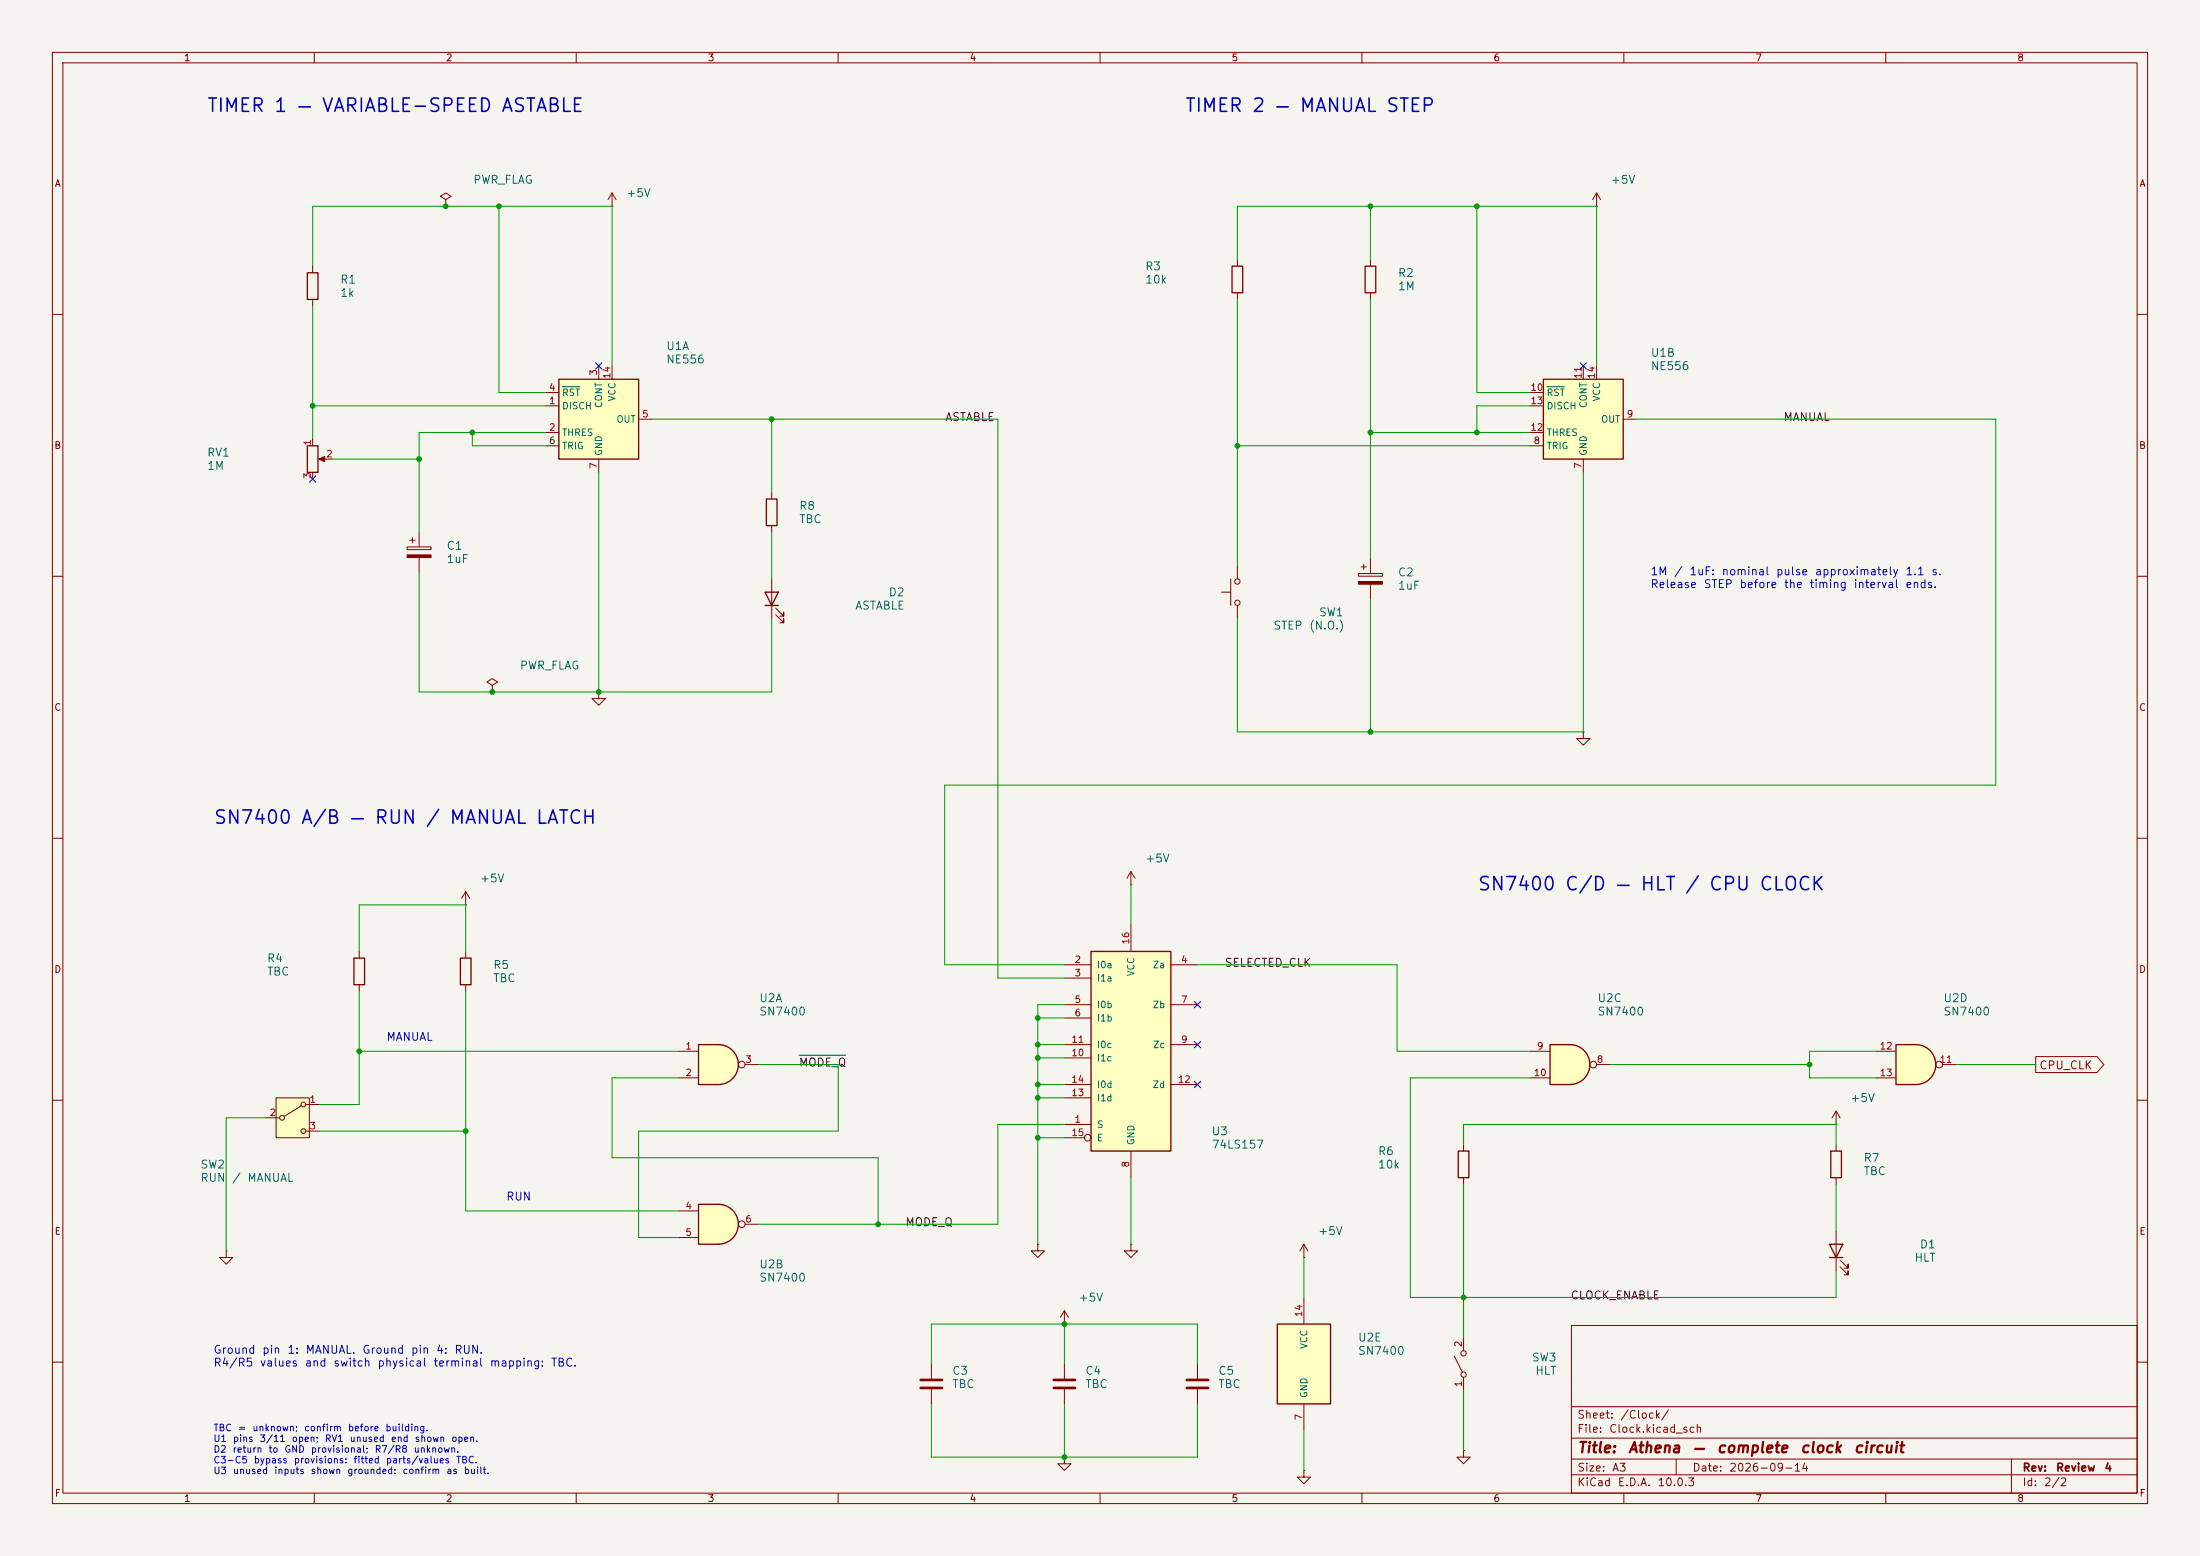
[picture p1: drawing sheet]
<svg xmlns="http://www.w3.org/2000/svg" width="420mm" height="297mm" viewBox="0 0 420 297" stroke-linecap="round" stroke-linejoin="round" font-family="sans-serif">
<path d="M0 0h420v297h-420z" fill="#f5f4ef" stroke="#f5f4ef" stroke-width=".19"/>
<g fill="none" stroke="#840000" stroke-width=".19">
<path d="M10 10h400v277h-400zM12 12h396v273h-396zM60 10v2M110 10v2M160 10v2M210 10v2M260 10v2M310 10v2M360 10v2M10 60h2M408 60h2M10 110h2"/>
<path d="M408 110h2M94 130.8l1-.6-1-.7-1 .7 1 .6v1.3M94 132.1h.1M10 160h2M408 160h2M10 210h2M408 210h2M300 253h108v32h-108zM10 260h2M300 278.5h108M300 274.5h108M300 268.5h108"/>
<path d="M320 278.5v3M384 278.5v6.5M408 260h2M60 285v2M110 285v2M160 285v2M210 285v2M260 285v2M300 281.5h108M310 285v2M360 285v2"/>
</g>
<path d="M137.2 229.9a3.8 3.8 0 0 1 3.8 3.8 3.8 3.8 0 0 1-3.8 3.8z" fill="#ffffc2" stroke="#ffffc2" stroke-width=".19"/>
<path d="M133.3 229.9h3.9v7.6h-3.9z" fill="#ffffc2"/>
<path d="M67.6 182.9h2v5.1h-2zM133.3 229.9h3.9a3.8 3.8 0 0 1 3.8 3.8 3.8 3.8 0 0 1-3.8 3.8h-3.9z" fill="none" stroke="#840000" stroke-width=".25"/>
<g fill="none" stroke="#840000" stroke-width=".19">
<path d="M68.6 181.6v1.3M68.6 188v1.2M129.5 231.1h3.8M129.5 236.2h3.8M142.2 233.7h2.6"/>
<circle cx="141.6" cy="233.7" r=".63"/>
</g>
<path d="M299.7 199.4a3.8 3.8 0 0 1 3.8 3.8 3.8 3.8 0 0 1-3.8 3.8z" fill="#ffffc2" stroke="#ffffc2" stroke-width=".19"/>
<path d="M295.9 199.4h3.8v7.6h-3.8z" fill="#ffffc2"/>
<path d="M295.9 199.4h3.8a3.8 3.8 0 0 1 3.8 3.8 3.8 3.8 0 0 1-3.8 3.8h-3.8z" fill="none" stroke="#840000" stroke-width=".25"/>
<g fill="none" stroke="#840000" stroke-width=".19">
<path d="M292.1 200.7h3.8M292.1 205.7h3.8M304.8 203.2h2.5M248.9 280.7v1.2h1.3l-1.3 1.3-1.3-1.3h1.3M248.9 280.7h.1"/>
<circle cx="304.2" cy="203.2" r=".63"/>
</g>
<path d="M243.8 252.7h10.2v15.3h-10.2z" fill="#ffffc2"/>
<path d="M58.7 52.1h2v5.1h-2zM260.6 50.8h2v5.1h-2zM58.7 85.1h2v5.1h-2zM146.3 95.3h2v5h-2zM146 113h2.6l-1.3 2.6zM146 115.6h2.6M278.4 219.7h2v5.1h-2zM349.5 219.7h2v5.1h-2zM349.2 237.5h2.6l-1.3 2.5zM243.8 252.7h10.2v15.3h-10.2zM349.2 240h2.6" fill="none" stroke="#840000" stroke-width=".25"/>
<g fill="none" stroke="#840000" stroke-width=".19">
<path d="M85.1 38.1l1-.6-1-.7-1 .7 1 .6v1.3M85.1 39.4h.1M59.7 50.8v1.3M59.7 57.2v1.2M261.6 49.5v1.3M261.6 55.9v1.3M59.7 83.8v1.3M59.7 90.2v1.2M61.2 87.6h2.3M147.3 94v1.3M77.7 104.4h4.6v.5h-4.6zM78.2 103.1h1"/>
<path d="M78.7 102.6v1M80 101.6v2.8M80 106.4v2.8M147.3 100.3v1.3M147.3 110.5v7.6M148.1 117.3l1.5 1.6v-.8v.8h-.8M148.1 116.1l1.5 1.5v-.8v.8h-.8M114.3 132.1v1.3h1.3l-1.3 1.2-1.3-1.2h1.3M114.3 132.1h.1M279.4 218.4v1.3M350.5 214.6h.1M350.5 212.1l-.7 1.3"/>
<path d="M350.5 212.1l.8 1.3M350.5 212.1v2.5M350.5 218.4v1.3M248.9 237.5v2.5M248.9 237.5l-.7 1.3M248.9 237.5l.8 1.3M279.4 224.8v1.3M350.5 224.8v1.3M350.5 234.9v7.7M248.9 240h.1M248.9 247.6v5.1M277.6 258.8l1.5 3.1"/>
<path d="M279.4 255.3v2.5M351.3 241.8l1.5 1.5v-.7v.7h-.8M351.3 240.5l1.5 1.6v-.8v.8h-.8M228.6 260.3v2.8M228.6 265.2v2.8M248.9 268v5M279.4 276.9v1.2h1.3l-1.3 1.3-1.3-1.3h1.3M279.4 276.9h.1M279.4 262.9v2.5"/>
<circle cx="279.4" cy="258.3" r=".51"/>
<circle cx="279.4" cy="262.4" r=".51"/>
</g>
<path d="M226.6 263.4h4M226.6 264.9h4" fill="none" stroke="#840000" stroke-width=".51"/>
<g fill="#840000" stroke="#840000" stroke-width=".19">
<path d="M60.8 87.6l1.2-.5v1z"/>
<path d="M77.7 105.9h4.6v.5h-4.6z"/>
</g>
<path d="M365.8 199.4a3.8 3.8 0 0 1 3.7 3.8 3.8 3.8 0 0 1-3.7 3.8z" fill="#ffffc2" stroke="#ffffc2" stroke-width=".19"/>
<path d="M361.9 199.4h3.9v7.6h-3.9z" fill="#ffffc2"/>
<path d="M361.9 199.4h3.9a3.8 3.8 0 0 1 3.7 3.8 3.8 3.8 0 0 1-3.7 3.8h-3.9z" fill="none" stroke="#840000" stroke-width=".25"/>
<g fill="none" stroke="#840000" stroke-width=".19">
<path d="M358.1 200.7h3.8M358.1 205.7h3.8M370.8 203.2h2.6"/>
<circle cx="370.2" cy="203.2" r=".63"/>
</g>
<path d="M208.3 181.6h15.2v38.1h-15.2z" fill="#ffffc2"/>
<path d="M235.2 50.8h2v5.1h-2zM208.3 181.6h15.2v38.1h-15.2z" fill="none" stroke="#840000" stroke-width=".25"/>
<g fill="none" stroke="#840000" stroke-width=".19">
<path d="M236.2 49.5v1.3M236.2 55.9v1.3M233.2 113h1.7M234.9 110.5v5.1M236.2 108v2.5M236.2 115.6v2.5M259.3 109.5h4.6v.5h-4.6zM259.8 108.2h1.1M260.3 107.7v1M261.6 106.7v2.8M261.6 111.5v2.8M302.3 139.7v1.3h1.2l-1.2 1.2-1.3-1.2h1.3"/>
<path d="M302.3 139.7h.1M215.9 176.5v5.1M203.2 184.2h5.1M203.2 186.7h5.1M203.2 191.8h5.1M203.2 194.3h5.1M203.2 199.4h5.1M223.5 184.2h5.1M223.5 191.8h5.1M223.5 199.4h5.1M203.2 214.6h5.1M203.2 201.9h5.1"/>
<path d="M203.2 207h5.1M203.2 209.6h5.1M203.2 217.2h3.8M215.9 219.7v5.1M223.5 207h5.1"/>
<circle cx="236.2" cy="111" r=".51"/>
<circle cx="236.2" cy="115.1" r=".51"/>
<circle cx="207.6" cy="217.2" r=".63"/>
</g>
<path d="M259.3 111h4.6v.5h-4.6z" fill="#840000" stroke="#840000" stroke-width=".19"/>
<path d="M294.6 72.4h15.3v15.2h-15.3z" fill="#ffffc2"/>
<path d="M294.6 72.4h15.3v15.2h-15.3z" fill="none" stroke="#840000" stroke-width=".25"/>
<g fill="none" stroke="#840000" stroke-width=".19">
<path d="M304.8 39.4h.1M304.8 36.8v2.6M304.8 36.8l-.8 1.3M304.8 36.8l.8 1.3M292.1 74.9h2.5M292.1 77.5h2.5M302.3 69.9v2.5M304.8 69.9v2.5M292.1 85.1h2.5M292.1 82.6h2.5M302.3 87.6v2.6M309.9 80h2.5"/>
<path d="M215.9 168.9h.1M215.9 166.4l-.8 1.2M215.9 166.4l.8 1.2M215.9 166.4v2.5M198.1 237.5v1.3h1.3l-1.3 1.2-1.3-1.2h1.3M198.1 237.5h.1M215.9 237.5v1.3h1.3l-1.3 1.2-1.3-1.2h1.3M215.9 237.5h.1M203.2 252.7h.1M203.2 250.2l-.8 1.3M203.2 250.2l.8 1.3M203.2 250.2v2.5"/>
<path d="M177.8 260.3v2.8M177.8 265.2v2.8M203.2 278.1v1.3h1.3l-1.3 1.3-1.3-1.3h1.3M203.2 278.1h.1M203.2 260.3v2.8M203.2 265.2v2.8"/>
</g>
<path d="M295.3 73.8h3.4" fill="none" stroke="#006464" stroke-width=".19"/>
<path d="M175.8 263.4h4M175.8 264.9h4M201.2 263.4h4M201.2 264.9h4" fill="none" stroke="#840000" stroke-width=".51"/>
<path d="M137.2 199.4a3.8 3.8 0 0 1 3.8 3.8 3.8 3.8 0 0 1-3.8 3.8z" fill="#ffffc2" stroke="#ffffc2" stroke-width=".19"/>
<path d="M133.3 199.4h3.9v7.6h-3.9z" fill="#ffffc2"/>
<path d="M133.3 199.4h3.9a3.8 3.8 0 0 1 3.8 3.8 3.8 3.8 0 0 1-3.8 3.8h-3.9z" fill="none" stroke="#840000" stroke-width=".25"/>
<g fill="none" stroke="#840000" stroke-width=".19">
<path d="M88.9 172.7h.1M88.9 170.2l-.8 1.3M88.9 170.2l.8 1.3M88.9 170.2v2.5M129.5 200.7h3.8M129.5 205.7h3.8M142.2 203.2h2.6"/>
<circle cx="141.6" cy="203.2" r=".63"/>
</g>
<path d="M106.7 72.4h15.2v15.2h-15.2z" fill="#ffffc2"/>
<path d="M106.7 72.4h15.2v15.2h-15.2z" fill="none" stroke="#840000" stroke-width=".25"/>
<path d="M104.1 77.5h2.6M104.1 74.9h2.6M114.3 69.9v2.5M116.8 69.9v2.5M104.1 82.6h2.6M104.1 85.1h2.6M114.3 87.6v2.6M121.9 80h2.6M43.2 238.8v1.2h1.2l-1.2 1.3-1.3-1.3h1.3M43.2 238.8h.1" fill="none" stroke="#840000" stroke-width=".19"/>
<path d="M107.3 73.8h3.4" fill="none" stroke="#006464" stroke-width=".19"/>
<path d="M52.7 209.6h6.4v7.6h-6.4z" fill="#ffffc2"/>
<g fill="none" stroke="#840000" stroke-width=".19">
<path d="M116.8 39.4h.1M116.8 36.8l-.7 1.3M116.8 36.8l.8 1.3M116.8 36.8v2.6M88.9 181.6v1.3M88.9 188v1.2M50.8 213.4h2.5M52.7 209.6h6.4v7.6h-6.4zM57.5 211.1l-3.3 2M58.4 210.8h2.6M58.4 215.9h2.6M388.6 201.7h11.7l1.3 1.5-1.3 1.5h-11.7z"/>
<circle cx="53.8" cy="213.4" r=".46"/>
<circle cx="57.9" cy="215.9" r=".46"/>
<circle cx="57.9" cy="210.8" r=".46"/>
</g>
<path d="M87.9 182.9h2v5.1h-2z" fill="none" stroke="#840000" stroke-width=".25"/>
<path d="M152.6 201.4h8.8" fill="none" stroke="#0f0f0f" stroke-width=".19"/>
<g fill="none" stroke="#009600" stroke-width=".19">
<path d="M95.2 39.4v35.5h8.9M261.6 39.4v10.1M281.9 39.4v35.5h10.2M59.7 50.8v-11.4h57.1v30.5M59.7 58.4v25.4M236.2 49.5v-10.1h68.6v30.5M236.2 57.2v50.8M261.6 57.2v49.5M59.7 77.5h44.4M292.1 77.5h-10.2v5.1M63.5 87.6h16.5M90.2 82.6v2.5h13.9"/>
<path d="M104.1 82.6h-24.1v19M114.3 90.2v41.9M124.5 80h66v106.7h12.7M147.3 80v14M236.2 85.1h55.9M261.6 82.6h30.5M302.3 90.2v49.5h-66.1v-21.6M312.4 80h68.6v69.9h-200.7v34.3h22.9M80 109.2v22.9h67.3v-14M147.3 101.6v8.9M261.6 114.3v25.4M215.9 168.9v7.6"/>
<path d="M68.6 181.6v-8.9h20.3v8.9M68.6 189.2v21.6h-7.6M88.9 189.2v41.9h40.6M198.1 194.3h5.1M198.1 199.4h5.1M203.2 191.8h-5.1v45.7M228.6 184.2h38.1v16.5h25.4M50.8 213.4h-7.6v25.4M61 215.9h27.9M68.6 200.7h60.9M129.5 205.7h-12.7v15.3h50.8v12.7M144.8 203.2h15.2v12.7h-38.1v20.3h7.6"/>
<path d="M198.1 201.9h5.1M198.1 207h5.1M198.1 217.2h5.1M198.1 209.6h5.1M203.2 214.6h-12.7v19.1h-45.7M279.4 218.4v-3.8h71.1v3.8M292.1 205.7h-22.9v41.9h81.3v-5M307.3 203.2h38.1M358.1 200.7h-12.7v5h12.7M373.4 203.2h15.2M215.9 224.8v12.7M279.4 226.1v29.2"/>
<path d="M350.5 226.1v8.8M203.2 252.7v7.6M248.9 240v7.6M177.8 268v10.1h50.8v-10.1M177.8 260.3v-7.6h50.8v7.6M203.2 268v10.1M248.9 273v7.7M279.4 265.4v11.5"/>
</g>
<path d="M113.7 69.2l1.2 1.3M114.9 69.2l-1.2 1.3M301.7 69.2l1.2 1.3M302.9 69.2l-1.2 1.3M59.1 90.8l1.2 1.2M60.3 90.8l-1.2 1.2M228 198.8l1.2 1.2M228 191.2l1.2 1.2M229.2 198.8l-1.2 1.2M229.2 191.2l-1.2 1.2M228 206.4l1.2 1.2M229.2 206.4l-1.2 1.2" fill="none" stroke="#000084" stroke-width=".19"/>
<g fill="#009600" stroke="#009600" stroke-width=".19">
<circle cx="279.4" cy="247.6" r=".46"/>
<circle cx="90.2" cy="82.6" r=".46"/>
<circle cx="59.7" cy="77.5" r=".46"/>
<circle cx="85.1" cy="39.4" r=".46"/>
<circle cx="95.2" cy="39.4" r=".46"/>
<circle cx="236.2" cy="85.1" r=".46"/>
<circle cx="261.6" cy="39.4" r=".46"/>
<circle cx="281.9" cy="39.4" r=".46"/>
<circle cx="68.6" cy="200.7" r=".46"/>
<circle cx="88.9" cy="215.9" r=".46"/>
<circle cx="203.2" cy="252.7" r=".46"/>
<circle cx="203.2" cy="278.1" r=".46"/>
<circle cx="167.6" cy="233.7" r=".46"/>
<circle cx="198.1" cy="201.9" r=".46"/>
<circle cx="198.1" cy="207" r=".46"/>
<circle cx="198.1" cy="209.6" r=".46"/>
<circle cx="198.1" cy="194.3" r=".46"/>
<circle cx="198.1" cy="217.2" r=".46"/>
<circle cx="198.1" cy="199.4" r=".46"/>
<circle cx="281.9" cy="82.6" r=".46"/>
<circle cx="261.6" cy="82.6" r=".46"/>
<circle cx="261.6" cy="139.7" r=".46"/>
<circle cx="345.4" cy="203.2" r=".46"/>
<circle cx="114.3" cy="132.1" r=".46"/>
<circle cx="80" cy="87.6" r=".46"/>
<circle cx="147.3" cy="80" r=".46"/>
<circle cx="94" cy="132.1" r=".46"/>
</g>
<g font-size="2.5" fill="#0000c2">
<text x="39.4" y="22">TIMER 1 — VARIABLE-SPEED ASTABLE</text>
<text x="226.1" y="22">TIMER 2 — MANUAL STEP</text>
<text x="40.6" y="157.9">SN7400 A/B — RUN / MANUAL LATCH</text>
<text x="281.9" y="170.6">SN7400 C/D — HLT / CPU CLOCK</text>
</g>
<g font-size="2" fill="#840000">
<text x="301" y="277.8">Title:</text>
<text x="310.7" y="277.8">Athena</text>
<text x="323" y="277.8">—</text>
<text x="327.6" y="277.8">complete</text>
<text x="343.5" y="277.8">clock</text>
<text x="353.8" y="277.8">circuit</text>
</g>
<g font-size="1.5" fill="#006464">
<text x="90.2" y="35.5">PWR_FLAG</text>
<text x="307.4" y="35.5">+5V</text>
<text x="119.4" y="38">+5V</text>
<text x="218.5" y="52">R3</text>
<text x="266.8" y="53.2">R2</text>
<text x="64.8" y="57">1k</text>
<text x="64.8" y="54.5">R1</text>
<text x="218.5" y="54.5">10k</text>
<text x="266.8" y="55.8">1M</text>
<text x="127.1" y="67.2">U1A</text>
<text x="127.1" y="69.7">NE556</text>
<text x="315" y="71">NE556</text>
<text x="315" y="68.5">U1B</text>
<text x="39.4" y="87.5">RV1</text>
<text x="39.4" y="90.1">1M</text>
<text x="152.5" y="100.2">TBC</text>
<text x="152.5" y="97.7">R8</text>
<text x="85.1" y="105.3">C1</text>
<text x="85.1" y="107.8">1uF</text>
<text x="266.8" y="110.4">C2</text>
<text x="266.8" y="112.9">1uF</text>
<text x="163.1" y="116.7">ASTABLE</text>
<text x="169.5" y="114.2">D2</text>
<text x="251.7" y="118">SW1</text>
<text x="243" y="120.5">STEP</text>
<text x="249.8" y="120.5">(N.O.)</text>
<text x="99.1" y="128.2">PWR_FLAG</text>
<text x="218.5" y="165">+5V</text>
<text x="91.5" y="168.8">+5V</text>
<text x="50.9" y="184">R4</text>
<text x="94" y="185.3">R5</text>
<text x="50.9" y="186.6">TBC</text>
<text x="94" y="187.9">TBC</text>
<text x="144.8" y="191.7">U2A</text>
<text x="304.9" y="191.7">U2C</text>
<text x="370.9" y="191.7">U2D</text>
<text x="144.8" y="194.2">SN7400</text>
<text x="304.9" y="194.2">SN7400</text>
<text x="370.9" y="194.2">SN7400</text>
<text x="353.1" y="210.7">+5V</text>
<text x="231.2" y="219.6">74LS157</text>
<text x="231.2" y="217.1">U3</text>
<text x="262.9" y="220.9">R6</text>
<text x="38.2" y="223.4">SW2</text>
<text x="38.2" y="226">RUN</text>
<text x="44.2" y="226">/</text>
<text x="47.1" y="226">MANUAL</text>
<text x="262.9" y="223.4">10k</text>
<text x="355.7" y="224.7">TBC</text>
<text x="355.7" y="222.1">R7</text>
<text x="251.5" y="236.1">+5V</text>
<text x="366.4" y="238.7">D1</text>
<text x="144.8" y="242.5">U2B</text>
<text x="144.8" y="245">SN7400</text>
<text x="365.4" y="241.2">HLT</text>
<text x="205.8" y="248.8">+5V</text>
<text x="259.1" y="256.4">U2E</text>
<text x="181.7" y="262.8">C3</text>
<text x="207.1" y="262.8">C4</text>
<text x="232.5" y="262.8">C5</text>
<text x="259.1" y="259">SN7400</text>
<text x="292.3" y="260.2">SW3</text>
<text x="293" y="262.8">HLT</text>
<text x="181.7" y="265.3">TBC</text>
<text x="207.1" y="265.3">TBC</text>
<text x="232.5" y="265.3">TBC</text>
</g>
<g font-size="1.5" fill="#0f0f0f">
<text x="180.3" y="80.8">ASTABLE</text>
<text x="340.4" y="80.8">MANUAL</text>
<text x="233.7" y="184.9">SELECTED_CLK</text>
<text x="152.4" y="203.9">MODE_Q</text>
<text x="172.7" y="234.4">MODE_Q</text>
<text x="299.7" y="248.4">CLOCK_ENABLE</text>
</g>
<g font-size="1.5" fill="#0000c2">
<text x="315" y="110.2">1M</text>
<text x="315" y="112.6">Release</text>
<text x="319.5" y="110.2">/</text>
<text x="322.4" y="110.2">1uF:</text>
<text x="325.1" y="112.6">STEP</text>
<text x="328.6" y="110.2">nominal</text>
<text x="332" y="112.6">before</text>
<text x="338.9" y="110.2">pulse</text>
<text x="340.5" y="112.6">the</text>
<text x="345.3" y="112.6">timing</text>
<text x="346.3" y="110.2">approximately</text>
<text x="353.7" y="112.6">interval</text>
<text x="363.6" y="110.2">1.1</text>
<text x="363.6" y="112.6">ends.</text>
<text x="368.6" y="110.2">s.</text>
<text x="73.7" y="199">MANUAL</text>
<text x="96.5" y="229.5">RUN</text>
<text x="40.6" y="258.8">Ground</text>
<text x="40.6" y="261.2">R4/R5</text>
<text x="49.5" y="261.2">values</text>
<text x="49.9" y="258.8">pin</text>
<text x="54.7" y="258.8">1:</text>
<text x="58.1" y="261.2">and</text>
<text x="58.2" y="258.8">MANUAL.</text>
<text x="63.5" y="261.2">switch</text>
<text x="69" y="258.8">Ground</text>
<text x="71.9" y="261.2">physical</text>
<text x="78.3" y="258.8">pin</text>
<text x="82.6" y="261.2">terminal</text>
<text x="83.1" y="258.8">4:</text>
<text x="86.6" y="258.8">RUN.</text>
<text x="93.4" y="261.2">mapping:</text>
<text x="105.1" y="261.2">TBC.</text>
</g>
<g font-size="1.5" fill="#840000">
<text x="389.2" y="204.5">CPU_CLK</text>
<text x="301" y="273.8">File:</text>
<text x="301" y="271.1">Sheet:</text>
<text x="307.1" y="273.8">Clock.kicad_sch</text>
<text x="309.2" y="271.1">/Clock/</text>
<text x="301" y="281.2">Size:</text>
<text x="307.6" y="281.2">A3</text>
<text x="323" y="281.2">Date:</text>
<text x="330" y="281.2">2026-09-14</text>
<text x="386" y="281.2">Rev:</text>
<text x="392.4" y="281.2">Review</text>
<text x="401.6" y="281.2">4</text>
<text x="301" y="284">KiCad</text>
<text x="308.7" y="284">E.D.A.</text>
<text x="316.3" y="284">10.0.3</text>
<text x="386" y="284">Id:</text>
<text x="390.1" y="284">2/2</text>
</g>
<g font-size="1.3" fill="#840000">
<text x="35" y="12">1</text>
<text x="85" y="12">2</text>
<text x="135" y="12">3</text>
<text x="185" y="12">4</text>
<text x="235" y="12">5</text>
<text x="285" y="12">6</text>
<text x="335" y="12">7</text>
<text x="385" y="12">8</text>
<text x="10.3" y="36">A</text>
<text x="408.3" y="36">A</text>
<text x="10.3" y="86">B</text>
<text x="408.2" y="86">B</text>
<text x="10.3" y="136">C</text>
<text x="408.2" y="136">C</text>
<text x="10.3" y="186">D</text>
<text x="408.2" y="186">D</text>
<text x="10.3" y="236">E</text>
<text x="408.3" y="236">E</text>
<text x="10.3" y="286">F</text>
<text x="35" y="287">1</text>
<text x="85" y="287">2</text>
<text x="135" y="287">3</text>
<text x="185" y="287">4</text>
<text x="235" y="287">5</text>
<text x="285" y="287">6</text>
<text x="335" y="287">7</text>
<text x="385" y="287">8</text>
<text x="408.3" y="286">F</text>
</g>
<g font-size="1.3" fill="#a90000">
<text x="114.3" y="71.8" transform="rotate(-90 114.3 71.8)">3</text>
<text x="104.7" y="77.4">1</text>
<text x="104.7" y="74.9">4</text>
<text x="116.8" y="72.4" transform="rotate(-90 116.8 72.4)">14</text>
<text x="292.1" y="74.9">10</text>
<text x="292.1" y="77.4">13</text>
<text x="302.2" y="72.4" transform="rotate(-90 302.2 72.4)">11</text>
<text x="304.8" y="72.4" transform="rotate(-90 304.8 72.4)">14</text>
<text x="104.7" y="82.5">2</text>
<text x="122.5" y="80">5</text>
<text x="292.1" y="82.5">12</text>
<text x="310.4" y="80">9</text>
<text x="59.7" y="85.2" transform="rotate(-90 59.7 85.2)">1</text>
<text x="62.2" y="87.6">2</text>
<text x="104.7" y="85.1">6</text>
<text x="114.3" y="89.6" transform="rotate(-90 114.3 89.6)">7</text>
<text x="292.7" y="85.1">8</text>
<text x="302.2" y="89.6" transform="rotate(-90 302.2 89.6)">7</text>
<text x="59.7" y="91.5" transform="rotate(-90 59.7 91.5)">3</text>
<text x="205" y="184.1">2</text>
<text x="215.9" y="180.4" transform="rotate(-90 215.9 180.4)">16</text>
<text x="225.4" y="184.1">4</text>
<text x="205" y="186.7">3</text>
<text x="205" y="191.7">5</text>
<text x="225.4" y="191.7">7</text>
<text x="205" y="194.3">6</text>
<text x="130.7" y="200.6">1</text>
<text x="142.2" y="203.2">3</text>
<text x="204.4" y="201.9">10</text>
<text x="204.4" y="199.4">11</text>
<text x="225.4" y="199.4">9</text>
<text x="293.3" y="200.6">9</text>
<text x="304.7" y="203.2">8</text>
<text x="358.7" y="200.6">12</text>
<text x="370.2" y="203.2">11</text>
<text x="130.7" y="205.7">2</text>
<text x="204.4" y="209.5">13</text>
<text x="204.4" y="207">14</text>
<text x="224.7" y="207">12</text>
<text x="292.7" y="205.7">10</text>
<text x="358.7" y="205.7">13</text>
<text x="51.4" y="213.3">2</text>
<text x="59" y="210.8">1</text>
<text x="59" y="215.9">3</text>
<text x="205" y="214.6">1</text>
<text x="204.4" y="217.1">15</text>
<text x="215.9" y="223" transform="rotate(-90 215.9 223)">8</text>
<text x="130.7" y="231.1">4</text>
<text x="142.2" y="233.7">6</text>
<text x="130.7" y="236.2">5</text>
<text x="248.9" y="251.5" transform="rotate(-90 248.9 251.5)">14</text>
<text x="279.4" y="257.2" transform="rotate(-90 279.4 257.2)">2</text>
<text x="279.4" y="264.9" transform="rotate(-90 279.4 264.9)">1</text>
<text x="248.9" y="271.2" transform="rotate(-90 248.9 271.2)">7</text>
</g>
<g font-size="1.3" fill="#006464">
<text x="107.2" y="75.9">RST</text>
<text x="115.3" y="78" transform="rotate(-90 115.3 78)">CONT</text>
<text x="117.8" y="76.7" transform="rotate(-90 117.8 76.7)">VCC</text>
<text x="295.1" y="75.9">RST</text>
<text x="303.2" y="78" transform="rotate(-90 303.2 78)">CONT</text>
<text x="305.8" y="76.7" transform="rotate(-90 305.8 76.7)">VCC</text>
<text x="107.2" y="78.4">DISCH</text>
<text x="107.2" y="83.5">THRES</text>
<text x="117.6" y="81">OUT</text>
<text x="295.1" y="83.5">THRES</text>
<text x="295.1" y="78.4">DISCH</text>
<text x="305.5" y="81">OUT</text>
<text x="107.2" y="86.1">TRIG</text>
<text x="115.3" y="87.1" transform="rotate(-90 115.3 87.1)">GND</text>
<text x="295.1" y="86.1">TRIG</text>
<text x="303.2" y="87.1" transform="rotate(-90 303.2 87.1)">GND</text>
<text x="209.3" y="185.1">I0a</text>
<text x="219.9" y="185.1">Za</text>
<text x="209.3" y="187.7">I1a</text>
<text x="216.9" y="186.5" transform="rotate(-90 216.9 186.5)">VCC</text>
<text x="209.3" y="192.7">I0b</text>
<text x="209.3" y="195.3">I1b</text>
<text x="219.9" y="192.7">Zb</text>
<text x="209.3" y="202.9">I1c</text>
<text x="209.3" y="200.4">I0c</text>
<text x="220" y="200.4">Zc</text>
<text x="209.3" y="208">I0d</text>
<text x="219.9" y="208">Zd</text>
<text x="209.3" y="215.6">S</text>
<text x="209.3" y="210.5">I1d</text>
<text x="209.3" y="218.1">E</text>
<text x="216.9" y="218.7" transform="rotate(-90 216.9 218.7)">GND</text>
<text x="249.9" y="257.6" transform="rotate(-90 249.9 257.6)">VCC</text>
<text x="249.9" y="267" transform="rotate(-90 249.9 267)">GND</text>
</g>
<g font-size="1.3" fill="#0000c2">
<text x="40.6" y="273.5">TBC</text>
<text x="40.6" y="275.5">U1</text>
<text x="44.4" y="275.5">pins</text>
<text x="45.3" y="273.5">=</text>
<text x="48.1" y="273.5">unknown;</text>
<text x="49.5" y="275.5">3/11</text>
<text x="55.6" y="275.5">open;</text>
<text x="57.9" y="273.5">confirm</text>
<text x="61.9" y="275.5">RV1</text>
<text x="66.3" y="273.5">before</text>
<text x="66.6" y="275.5">unused</text>
<text x="73.5" y="273.5">building.</text>
<text x="74.5" y="275.5">end</text>
<text x="79.1" y="275.5">shown</text>
<text x="86" y="275.5">open.</text>
<text x="40.6" y="277.6">D2</text>
<text x="40.6" y="279.6">C3-C5</text>
<text x="40.6" y="281.7">U3</text>
<text x="44.3" y="277.6">return</text>
<text x="44.4" y="281.7">unused</text>
<text x="48.3" y="279.6">bypass</text>
<text x="51.1" y="277.6">to</text>
<text x="52.2" y="281.7">inputs</text>
<text x="54.2" y="277.6">GND</text>
<text x="56" y="279.6">provisions:</text>
<text x="59.2" y="281.7">shown</text>
<text x="59.2" y="277.6">provisional;</text>
<text x="66.2" y="281.7">grounded:</text>
<text x="67.4" y="279.6">fitted</text>
<text x="71.4" y="277.6">R7/R8</text>
<text x="73.6" y="279.6">parts/values</text>
<text x="76.7" y="281.7">confirm</text>
<text x="78.9" y="277.6">unknown.</text>
<text x="85.1" y="281.7">as</text>
<text x="87" y="279.6">TBC.</text>
<text x="88.4" y="281.7">built.</text>
</g>
</svg>
